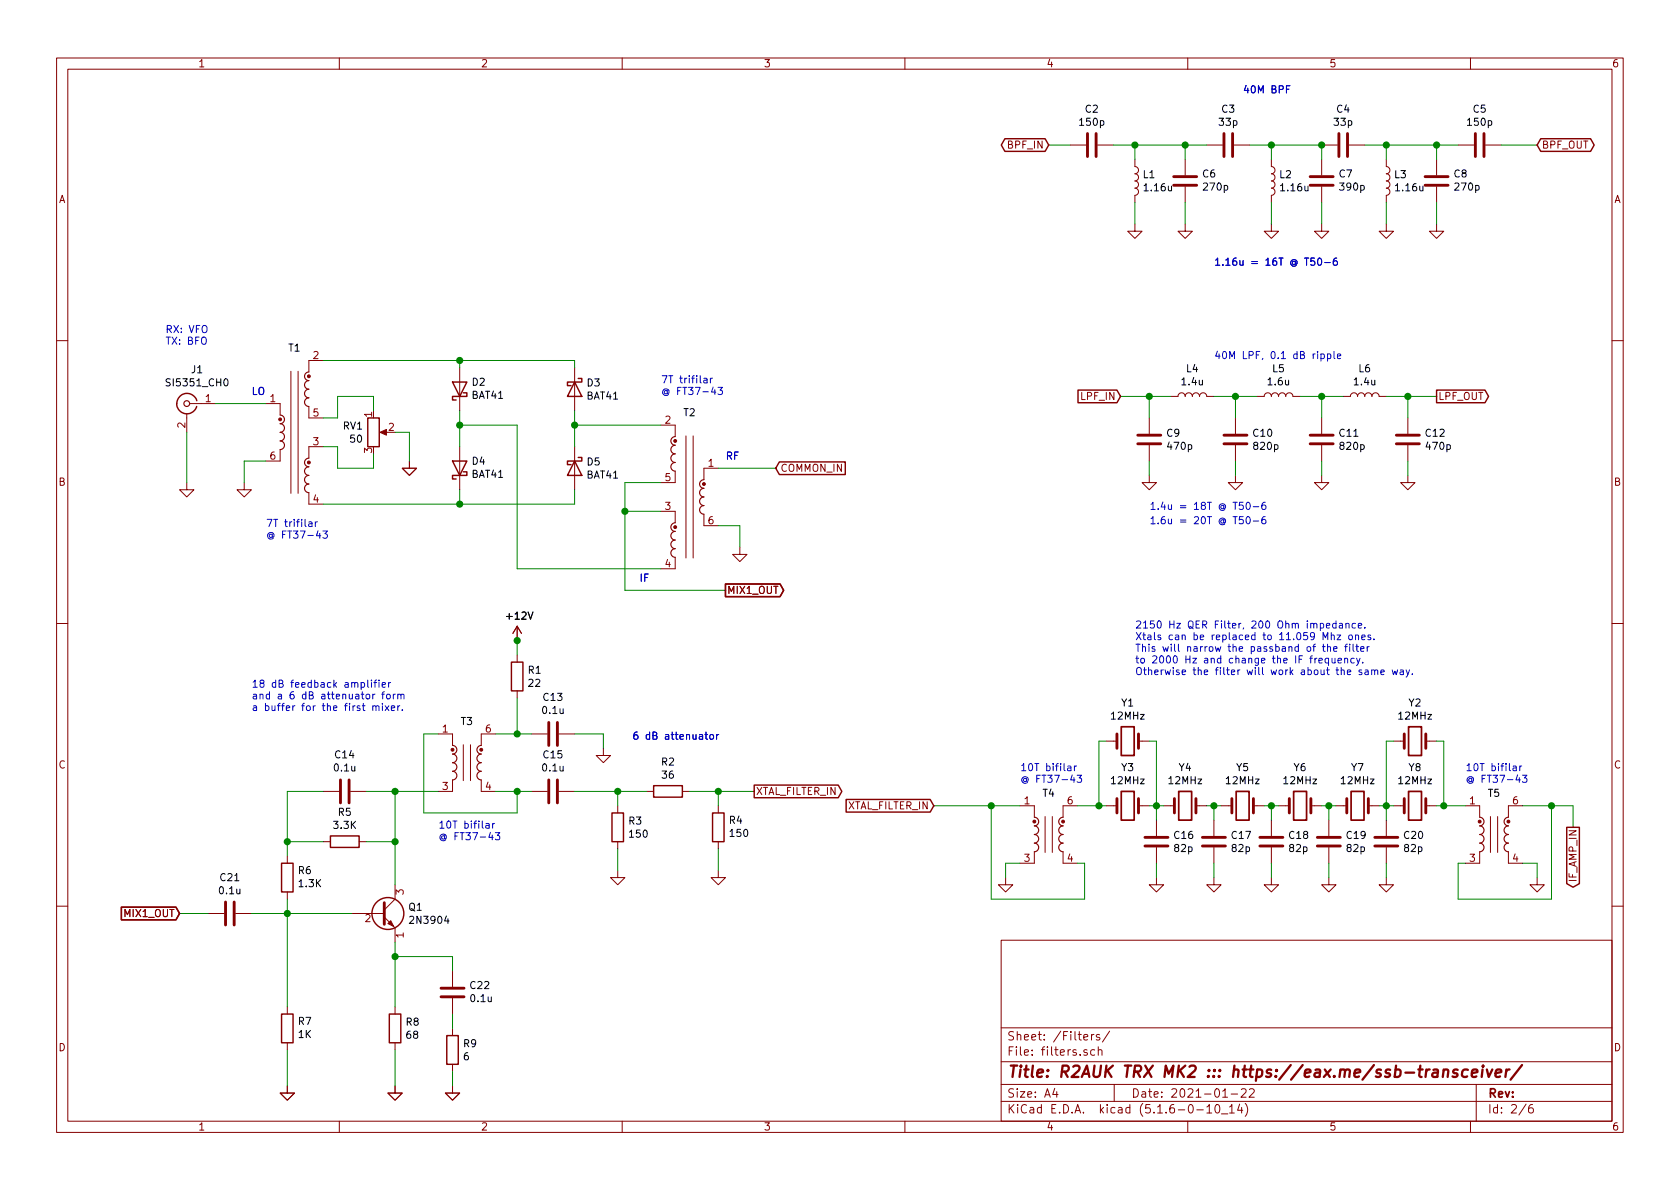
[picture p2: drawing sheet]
<svg xmlns="http://www.w3.org/2000/svg" width="297mm" height="210mm" viewBox="0 0 297 210" stroke-linecap="round" stroke-linejoin="round" font-family="sans-serif">
<g fill="none" stroke="#840000" stroke-width=".18">
<path d="M10 10.3h277v189.9h-277zM12 12.2h273v186.1h-273zM60 10.3v1.9M110 10.3v1.9M160 10.3v1.9M210 10.3v1.9M260 10.3v1.9M189.2 25.6h2.8M194.1 25.6h2.7M200.7 28.2v1.3a.63 .63 0 0 1 .6 .6 .63 .63 0 0 1-.6 .6 .63 .63 0 0 1 .6 .7 .63 .63 0 0 1-.6 .6 .63 .63 0 0 1 .6 .6 .63 .63 0 0 1-.6 .7 .63 .63 0 0 1 .6 .6 .63 .63 0 0 1-.6 .6v1.3M200.7 39.6v1.3h1.2l-1.2 1.3-1.3-1.3h1.3M209.5 39.6v1.3h1.3l-1.3 1.3-1.2-1.3h1.2"/>
<path d="M209.5 28.2v2.8M209.5 33v2.8M213.4 25.6h2.8M218.2 25.6h2.8M224.8 28.2v1.3a.63 .63 0 0 1 .6 .6 .63 .63 0 0 1-.6 .6 .63 .63 0 0 1 .6 .7 .63 .63 0 0 1-.6 .6 .63 .63 0 0 1 .6 .6 .63 .63 0 0 1-.6 .7 .63 .63 0 0 1 .6 .6 .63 .63 0 0 1-.6 .6v1.3M224.8 39.6v1.3h1.3l-1.3 1.3-1.3-1.3h1.3M233.7 39.6v1.3h1.2l-1.2 1.3-1.3-1.3h1.3M233.7 25.6h2.8M233.7 28.2v2.8M233.7 33v2.8M238.5 25.6h2.8M245.1 28.2v1.3a.63 .63 0 0 1 .6 .6 .63 .63 0 0 1-.6 .6 .63 .63 0 0 1 .6 .7 .63 .63 0 0 1-.6 .6 .63 .63 0 0 1 .6 .6 .63 .63 0 0 1-.6 .7 .63 .63 0 0 1 .6 .6 .63 .63 0 0 1-.6 .6v1.3"/>
<path d="M245.1 39.6v1.3h1.3l-1.3 1.3-1.3-1.3h1.3M254 39.6v1.3h1.3l-1.3 1.3-1.3-1.3h1.3M254 28.2v2.8M254 33v2.8M257.8 25.6h2.8M262.6 25.6h2.8M10 60.2h2M33 73.1v3.3M33.5 71.4h4.6M47 71.4h2.5v2M49.5 79.5v2h-2.5M51.4 65.7v21.5"/>
<path d="M52.7 65.7v21.5M54.6 71.9v2h2.5M57.1 63.7h-2.5v2.1M57.1 79h-2.5v2M67.6 76.4h1M81.3 65v7.6M81.3 79v7.6M101.6 65v7.6M101.6 79v7.6M116.8 75.2h2.6v2M121.3 77.1v21.6M122.6 77.1v21.6"/>
<path d="M203.2 73.9v2.8M203.2 78.7v2.8M207 70.1h1.3a.63 .63 0 0 1 .6-.6 .63 .63 0 0 1 .6 .6 .63 .63 0 0 1 .7-.6 .63 .63 0 0 1 .6 .6 .63 .63 0 0 1 .7-.6 .63 .63 0 0 1 .6 .6 .63 .63 0 0 1 .6-.6 .63 .63 0 0 1 .7 .6h1.2M218.4 73.9v2.8M218.4 78.7v2.8M222.2 70.1h1.3a.63 .63 0 0 1 .7-.6 .63 .63 0 0 1 .6 .6 .63 .63 0 0 1 .6-.6 .63 .63 0 0 1 .7 .6 .63 .63 0 0 1 .6-.6 .63 .63 0 0 1 .6 .6 .63 .63 0 0 1 .7-.6 .63 .63 0 0 1 .6 .6h1.3M233.7 73.9v2.8M233.7 78.7v2.8M237.5 70.1h1.3a.63 .63 0 0 1 .6-.6 .63 .63 0 0 1 .6 .6 .63 .63 0 0 1 .7-.6 .63 .63 0 0 1 .6 .6 .63 .63 0 0 1 .6-.6 .63 .63 0 0 1 .7 .6 .63 .63 0 0 1 .6-.6 .63 .63 0 0 1 .6 .6h1.3M248.9 73.9v2.8M248.9 78.7v2.8M285 60.2h2"/>
<path d="M33 85.3v1.3h1.3l-1.3 1.3-1.3-1.3h1.3M43.2 85.3v1.3h1.2l-1.2 1.3-1.3-1.3h1.3M54.6 87.1v2h2.5M72.4 81.5v1.3h1.3l-1.3 1.3-1.3-1.3h1.3M116.8 90.4h2.6v2.1M119.4 83.3v2h-2.6M119.4 98.5v2.1h-2.6M124.5 90.9v2.1h2.5M127 82.8h-2.5v2M130.8 96.8v1.2h1.3l-1.3 1.3-1.3-1.3h1.3M203.2 84.1v1.2h1.3l-1.3 1.3-1.3-1.3h1.3M218.4 84.1v1.2h1.3l-1.3 1.3-1.2-1.3h1.2"/>
<path d="M233.7 84.1v1.2h1.2l-1.2 1.3-1.3-1.3h1.3M248.9 84.1v1.2h1.3l-1.3 1.3-1.3-1.3h1.3M10 110.3h2M91.4 110.7l-.7 1.3M91.4 110.7v2.6M91.4 115.8v1.3M91.4 110.7l.8 1.3M285 110.3h2M57.1 139.9h2.8M62 139.9h2.8M77.5 129.8h2.5v2M80 137.9v2h-2.5"/>
<path d="M81.9 131.7v6.3M83.2 131.7v6.3M85.1 137.9v2h2.5M87.6 129.8h-2.5v2M91.4 122.2v1.2M94 129.8h2.8M94 139.9h2.8M98.8 129.8h2.8M98.8 139.9h2.8M106.7 132.3v1.3h1.2l-1.2 1.3-1.3-1.3h1.3M114.3 139.9h1.3M120.6 139.9h1.3"/>
<path d="M195.6 131.1h1.9M201.3 131.1h1.9M246.4 131.1h1.9M252.1 131.1h1.9M50.8 151.4v1.2M50.8 157.7v1.3M57.1 148.8h1.3M63.5 148.8h1.3M69.8 156.5v2.5l-1.9 1.9M109.2 153.9v1.3h1.3l-1.3 1.3-1.3-1.3h1.3M109.2 142.5v1.3M109.2 148.8v1.3"/>
<path d="M127 153.9v1.3h1.3l-1.3 1.3-1.3-1.3h1.3M127 142.5v1.3M127 148.8v1.3M177.8 155.2v1.3h1.3l-1.3 1.2-1.3-1.2h1.3M180.3 142.5h2.6v2M182.9 150.6v2h-2.6M184.8 144.4v6.3M186.1 144.4v6.3M188 150.6v2h2.5M190.5 142.5h-2.5v2M195.6 142.5h1.9M201.3 142.5h1.9"/>
<path d="M204.5 155.2v1.3h1.2l-1.2 1.2-1.3-1.2h1.3M204.5 145v2.8M204.5 149.9v2.7M205.7 142.5h1.9M211.5 142.5h1.9M214.6 155.2v1.3h1.3l-1.3 1.2-1.2-1.2h1.2M214.6 145v2.8M214.6 149.9v2.7M215.9 142.5h1.9M221.6 142.5h1.9M224.8 155.2v1.3h1.3l-1.3 1.2-1.3-1.2h1.3M224.8 145v2.8"/>
<path d="M224.8 149.9v2.7M226.1 142.5h1.9M231.8 142.5h1.9M234.9 155.2v1.3h1.3l-1.3 1.2-1.2-1.2h1.2M234.9 145v2.8M234.9 149.9v2.7M236.2 142.5h1.9M241.9 142.5h1.9M245.1 155.2v1.3h1.3l-1.3 1.2-1.3-1.2h1.3M245.1 145v2.8M245.1 149.9v2.7M246.4 142.5h1.9"/>
<path d="M252.1 142.5h1.9M259.1 142.5h2.5v2M261.6 150.6v2h-2.5M263.5 144.4v6.3M264.8 144.4v6.3M266.7 150.6v2h2.5M269.2 142.5h-2.5v2M271.8 155.2v1.3h1.2l-1.2 1.2-1.3-1.2h1.3M10 160.2h2M36.8 161.5h2.8M41.7 161.5h2.7M50.8 178v1.3"/>
<path d="M62.2 161.5h5.7M67.9 162.2l1.9 1.9v2.5M69.8 178v1.3M80 171.7v2.8M80 176.5v2.8M177 166.3h108v32h-108zM285 160.2h2M50.8 192v1.3h1.3l-1.3 1.3-1.3-1.3h1.3M50.8 184.4v1.3M60 198.3v1.9M69.8 192v1.3h1.3l-1.3 1.3-1.2-1.3h1.2M69.8 184.4v1.3"/>
<path d="M80 192v1.3h1.3l-1.3 1.3-1.3-1.3h1.3M80 181.9v1.2M80 188.2v1.3M110 198.3v1.9M160 198.3v1.9M177 194.8h108M177 191.8h108M177 187.8h108M177 181.8h108M186.5 192.5l-.4 1h1M186.8 193v1M191.6 183.4l.7-.1v-.3l-.5-.1-.2 .2 .1 .7h.6"/>
<path d="M192.2 185.7a.37 .37 0 0 0-.6 .1l.1 .2 .5 .2 .1 .1-.3 .3-.4-.1M193 182.9v1M193.4 182.9l-.3 .1-.1 .2M193.5 185.7l-.4-.1-.3 .3 .1 .6 .2 .1 .4-.1M194.2 185.7h.1a.37 .37 0 0 1 .5 .1v.8M194.2 185.1v1.5M194.4 183a.37 .37 0 0 0-.6 .1l.1 .3 .5 .1 .1 .1-.2 .3-.5-.1M196.2 182.3l-1.3 2M197 191.8v3M210 198.3v1.9M211.6 196.3h1.2M213.4 195.8l.4-.5v1.5"/>
<path d="M213.4 196.8h.8M215 195.4l.3-.1a.94 .94 0 0 1 0 1.5 .8 .8 0 0 1-.6-.6 .8 .8 0 0 1 .3-.8zM216 197h1.1M216.2 194h.8M217.4 195.8l.4-.5v1.5M217.4 196.8h.8M217.7 193.5h1.1M219.2 195.2l-.4 1.1h.9M219.5 192.7l.2-.2h.3l.3 .2v.3v.2l-.9 .8h.9M219.5 195.8v1M220.2 195.1a1.71 1.71 0 0 1 0 2.3M220.9 192.7l.2-.2h.4l.2 .2 .1 .3-1 1h1"/>
<path d="M260 198.3v1.9M261 191.8v6.5M269.8 195.2l-1.2 2M271 195.3a.62 .62 0 0 0-.7 .7v.7l.3 .1 .4-.1 .1-.5-.1-.2-.4-.1-.3 .3"/>
</g>
<path d="M255.2 189.3a.5 .5 0 0 1 .9 .1l-.1 1M255.3 189.1l-.2 1.3M257.7 189.2a.52 .52 0 0 0-.8 .3l.3 .3 .5 .1v.3l-.3 .2-.6-.1M259.5 189.2a.68 .68 0 0 0-1 .3v.8l.3 .1 .6-.1M260.2 189.8l1-.2v-.4l-.6-.1-.3 .3v.9l.2 .1 .5-.1M262.1 189.1l-.1 1.3M262.2 188.4l-.1 .1 .1 .1v-.2v.2M262.9 189.1l.3 1.3 .7-1.3M264.4 189.8l1-.2v-.4l-.6-.1-.3 .3v.9l.1 .1 .6-.1M266.3 189.1l-.1 1.3M266.9 189.1a.54 .54 0 0 0-.6 .4M269.1 188.3l-2 2.6" fill="none" stroke="#840000" stroke-width=".41"/>
<g fill="none" stroke="#840000" stroke-width=".51">
<path d="M192.3 23.6v4.1M193.8 23.6v4.1M207.5 31.2h4.1M207.5 32.8h4.1M216.4 23.6v4.1M217.9 23.6v4.1M231.6 31.2h4.1M231.6 32.8h4.1M236.7 23.6v4.1M238.3 23.6v4.1M252 31.2h4M252 32.8h4"/>
<path d="M260.9 23.6v4.1M262.4 23.6v4.1M201.2 78.5h4M201.2 77h4M216.4 78.5h4.1M216.4 77h4.1M231.6 78.5h4.1M231.6 77h4.1M246.9 78.5h4.1M246.9 77h4.1M60.2 137.9v4.1M61.7 137.9v4.1"/>
<path d="M97 127.8v4M97 137.9v4.1M98.6 127.8v4M98.6 137.9v4.1M197.5 129.8v2.5M201.3 129.8v2.5M248.3 129.8v2.5M252.1 129.8v2.5M39.9 159.5v4.1M41.4 159.5v4.1M67.9 159.6v3.8M197.5 141.2v2.6"/>
<path d="M201.3 141.2v2.6M202.4 149.6h4.1M202.4 148.1h4.1M207.6 141.2v2.6M211.5 141.2v2.6M212.6 149.6h4.1M212.6 148.1h4.1M217.8 141.2v2.6M221.6 141.2v2.6M222.8 149.6h4M222.8 148.1h4M228 141.2v2.6"/>
<path d="M231.8 141.2v2.6M232.9 149.6h4.1M232.9 148.1h4.1M238.1 141.2v2.6M241.9 141.2v2.6M243.1 149.6h4M243.1 148.1h4M248.3 141.2v2.6M252.1 141.2v2.6M78 174.7h4M78 176.3h4"/>
</g>
<g fill="none" stroke="#840000" stroke-width=".2">
<path d="M49.5 73.4a.76 .76 0 0 1 .8 .8 .76 .76 0 0 1-.8 .7 .76 .76 0 0 1 .8 .8 .76 .76 0 0 1-.8 .7 .76 .76 0 0 1 .8 .8 .76 .76 0 0 1-.8 .8 .76 .76 0 0 1 .8 .7 .76 .76 0 0 1-.8 .8M54.6 65.8a.76 .76 0 0 0-.8 .7 .76 .76 0 0 0 .8 .8 .76 .76 0 0 0-.8 .8 .76 .76 0 0 0 .8 .7 .76 .76 0 0 0-.8 .8 .76 .76 0 0 0 .8 .8 .76 .76 0 0 0-.8 .7 .76 .76 0 0 0 .8 .8M119.4 77.2a.76 .76 0 0 0-.8 .8 .76 .76 0 0 0 .8 .7 .76 .76 0 0 0-.8 .8 .76 .76 0 0 0 .8 .8 .76 .76 0 0 0-.8 .7 .76 .76 0 0 0 .8 .8 .76 .76 0 0 0-.8 .7 .76 .76 0 0 0 .8 .8M54.6 81a.76 .76 0 0 0-.8 .8 .76 .76 0 0 0 .8 .7 .76 .76 0 0 0-.8 .8 .76 .76 0 0 0 .8 .8 .76 .76 0 0 0-.8 .7 .76 .76 0 0 0 .8 .8 .76 .76 0 0 0-.8 .8 .76 .76 0 0 0 .8 .7M119.4 92.5a.76 .76 0 0 0-.8 .7 .76 .76 0 0 0 .8 .8 .76 .76 0 0 0-.8 .7 .76 .76 0 0 0 .8 .8 .76 .76 0 0 0-.8 .8 .76 .76 0 0 0 .8 .7 .76 .76 0 0 0-.8 .8 .76 .76 0 0 0 .8 .7M124.5 84.8a.76 .76 0 0 0-.8 .8 .76 .76 0 0 0 .8 .8 .76 .76 0 0 0-.8 .7 .76 .76 0 0 0 .8 .8 .76 .76 0 0 0-.8 .7 .76 .76 0 0 0 .8 .8 .76 .76 0 0 0-.8 .8 .76 .76 0 0 0 .8 .7M80 131.8a.76 .76 0 0 1 .8 .8 .76 .76 0 0 1-.8 .7 .76 .76 0 0 1 .8 .8 .76 .76 0 0 1-.8 .8 .76 .76 0 0 1 .8 .7 .76 .76 0 0 1-.8 .8 .76 .76 0 0 1 .8 .8 .76 .76 0 0 1-.8 .7M85.1 131.8a.76 .76 0 0 0-.8 .8 .76 .76 0 0 0 .8 .7 .76 .76 0 0 0-.8 .8 .76 .76 0 0 0 .8 .8 .76 .76 0 0 0-.8 .7 .76 .76 0 0 0 .8 .8 .76 .76 0 0 0-.8 .8 .76 .76 0 0 0 .8 .7M182.9 144.5a.76 .76 0 0 1 .7 .8 .76 .76 0 0 1-.7 .7 .76 .76 0 0 1 .7 .8 .76 .76 0 0 1-.7 .8 .76 .76 0 0 1 .7 .7 .76 .76 0 0 1-.7 .8 .76 .76 0 0 1 .7 .8 .76 .76 0 0 1-.7 .7M188 144.5a.76 .76 0 0 0-.8 .8 .76 .76 0 0 0 .8 .7 .76 .76 0 0 0-.8 .8 .76 .76 0 0 0 .8 .8 .76 .76 0 0 0-.8 .7 .76 .76 0 0 0 .8 .8 .76 .76 0 0 0-.8 .8 .76 .76 0 0 0 .8 .7M261.6 144.5a.76 .76 0 0 1 .8 .8 .76 .76 0 0 1-.8 .7 .76 .76 0 0 1 .8 .8 .76 .76 0 0 1-.8 .8 .76 .76 0 0 1 .8 .7 .76 .76 0 0 1-.8 .8 .76 .76 0 0 1 .8 .8 .76 .76 0 0 1-.8 .7M266.7 144.5a.76 .76 0 0 0-.8 .8 .76 .76 0 0 0 .8 .7 .76 .76 0 0 0-.8 .8 .76 .76 0 0 0 .8 .8 .76 .76 0 0 0-.8 .7 .76 .76 0 0 0 .8 .8 .76 .76 0 0 0-.8 .8 .76 .76 0 0 0 .8 .7"/>
<circle cx="33" cy="71.4" r=".51"/>
</g>
<g fill="#840000" stroke="#840000" stroke-width=".18">
<path d="M67.2 76.4l1.1-.5v1.1z"/>
<path d="M68.6 163.3l.5-.5 .5 1z"/>
<circle cx="124.5" cy="85.6" r=".25"/>
<circle cx="119.4" cy="93.2" r=".25"/>
<circle cx="119.4" cy="78" r=".25"/>
<circle cx="49.5" cy="74.2" r=".25"/>
<circle cx="54.6" cy="81.8" r=".25"/>
<circle cx="54.6" cy="66.5" r=".25"/>
<circle cx="80" cy="132.6" r=".25"/>
<circle cx="85.1" cy="132.6" r=".25"/>
<circle cx="261.6" cy="145.3" r=".25"/>
<circle cx="266.7" cy="145.3" r=".25"/>
<circle cx="182.9" cy="145.3" r=".25"/>
<circle cx="188" cy="145.3" r=".25"/>
</g>
<path d="M198.2 128.5h2.3v5.1h-2.3zM198.2 139.9h2.3v5.1h-2.3zM208.4 139.9h2.3v5.1h-2.3zM218.6 139.9h2.3v5.1h-2.3zM228.7 139.9h2.3v5.1h-2.3zM238.9 139.9h2.3v5.1h-2.3zM249 128.5h2.3v5.1h-2.3zM249 139.9h2.3v5.1h-2.3z" fill="none" stroke="#840000" stroke-width=".3"/>
<g fill="none" stroke="#840000" stroke-width=".25">
<path d="M177.7 24.5h7.1l.6 1.1-.6 1.2h-7.1l-.7-1.2zM272.4 24.5h8.8l.7 1.1-.7 1.2h-8.8l-.6-1.2zM34.8 70.9a1.8 1.8 0 0 0-2.7-1.1 1.8 1.8 0 0 0-.1 3 1.8 1.8 0 0 0 2.8-.9M65 73.9h2.1v5.1h-2.1zM80 67.6h2.5l-1.2 2.5zM81.9 69.5h.6v.6h-2.5v.6h.6M101.6 67.6l1.3 2.5h-2.6zM102.2 66.9h.7v.7h-2.6v.6h.7M190.6 69h6.9l.6 1.1-.6 1.1h-6.9zM254 69h8.6l.6 1.1-.6 1.1h-8.6zM80 81.5h2.5l-1.2 2.6zM81.9 83.4h.6v.7h-2.5v.6h.6"/>
<path d="M101.6 81.5l1.3 2.6h-2.6zM102.2 80.9h.7v.6h-2.6v.7h.7M137.8 81.7h11.7v2.2h-11.7l-.6-1.1zM90.4 117.1h2.1v5.1h-2.1zM128.3 103.3h9.6l.7 1.1-.7 1.1h-9.6zM115.6 138.9h5v2.1h-5zM133.3 138.8h14.9l.6 1.1-.6 1.2h-14.9zM49.8 152.6h2v5.1h-2zM58.4 147.8h5.1v2.1h-5.1zM108.2 143.8h2v5h-2zM126 143.8h2v5h-2zM149.6 141.4h14.9l.6 1.1-.6 1.1h-14.9z"/>
<path d="M277 146.3h2.2v10l-1.1 .6-1.1-.6zM21.5 160.4h9.6l.6 1.1-.6 1.2h-9.6zM49.8 179.3h2v5.1h-2zM68.8 179.3h2.1v5.1h-2.1zM79 183.1h2v5.1h-2z"/>
<circle cx="68.6" cy="161.5" r="2.82"/>
</g>
<g fill="none" stroke="#008400" stroke-width=".18">
<path d="M185.4 25.6h3.8M196.8 25.6h16.6M200.7 25.6v2.6M200.7 35.8v3.8M209.5 25.6v2.6M209.5 35.8v3.8M221 25.6h12.7v2.6M224.8 25.6v2.6M224.8 35.8v3.8M233.7 35.8v3.8M241.3 25.6h16.5M245.1 25.6v2.6"/>
<path d="M245.1 35.8v3.8M254 25.6v2.6M254 35.8v3.8M265.4 25.6h6.4M33 76.4v8.9M38.1 71.4h8.9M57.1 79h2.6v3.8h6.3v-2.5M57.1 63.7h44.5v1.3M66 72.6v-2.5h-6.3v3.8h-2.6M69.8 76.4h2.6v5.1M81.3 75.2h10.1v25.4h25.4M81.3 63.7v1.3"/>
<path d="M81.3 72.6v6.4M101.6 75.2h15.2M101.6 72.6v6.4M198.1 70.1h8.9M203.2 70.1v3.8M214.6 70.1h7.6M218.4 70.1v3.8M229.9 70.1h7.6M233.7 70.1v3.8M245.1 70.1h8.9M248.9 70.1v3.8M47 81.5h-3.8v3.8"/>
<path d="M81.3 86.6v2.5M101.6 86.6v2.5h-44.5M110.5 90.4h6.3M116.8 85.3h-6.3v19.1h17.8M127 82.8h10.2M127 93h3.8v3.8M203.2 81.5v2.6M218.4 81.5v2.6M233.7 81.5v2.6M248.9 81.5v2.6M91.4 113.3v2.5M57.1 139.9h-6.3v11.5"/>
<path d="M64.8 139.9h12.7M69.8 139.9v16.6M77.5 129.8h-2.6v14h16.5v-3.9M87.6 139.9h6.4M87.6 129.8h6.4M91.4 123.4v6.4M101.6 139.9h12.7M101.6 129.8h5.1v2.5M109.2 139.9v2.6M121.9 139.9h11.4M127 139.9v2.6M195.6 131.1h-1.3v11.4"/>
<path d="M203.2 131.1h1.3v13.9M246.4 131.1h-1.3v13.9M254 131.1h1.3v11.4M50.8 159v19M50.8 148.8h6.3M64.8 148.8h5M109.2 150.1v3.8M127 150.1v3.8M165.1 142.5h15.2M175.3 142.5v16.5h16.5v-6.4h-1.3M180.3 152.6h-2.5v2.6M190.5 142.5h5.1"/>
<path d="M203.2 142.5h2.5M204.5 152.6v2.6M213.4 142.5h2.5M214.6 142.5v2.5M214.6 152.6v2.6M223.5 142.5h2.6M224.8 142.5v2.5M224.8 152.6v2.6M233.7 142.5h2.5M234.9 142.5v2.5M234.9 152.6v2.6M243.8 142.5h2.6"/>
<path d="M245.1 152.6v2.6M254 142.5h5.1M269.2 142.5h8.9v3.8M269.2 152.6h2.6v2.6M274.3 142.5v16.5h-16.5v-6.4h1.3M31.7 161.5h5.1M44.4 161.5h17.8M69.8 166.6v11.4M69.8 169.2h10.2v2.5M80 179.3v2.6M50.8 185.7v6.3M69.8 185.7v6.3"/>
<path d="M80 189.5v2.5"/>
</g>
<g fill="none" stroke="#0000c2" stroke-width=".18">
<path d="M227.5 15.8h.4M228.1 15.2h-.6v1.2M232.4 45.6h-.6l-.1 .6 .5-.1 .3 .3v.3l-.3 .2-.5-.1M233.1 45.8l.1-.2a.67 .67 0 0 1 .5 .7 .67 .67 0 0 1-.5 .6l-.1-.1-.1-.4zM234.2 46.4h1M236.3 45.6l-.4 .2-.2 .4 .1 .6 .2 .1h.3l.2-.2-.2-.5-.3-.1-.3 .3M124.5 66.9h.4l.1 .8M125 67.2h-.4l-.2 .2 .1 .3h.5M125.6 66.9v.8M126 66.9l-.4 .2M126.1 68.4l-.3 .9h.8M126.4 68.9v.9"/>
<path d="M126.9 68.5h.8l-.4 .5 .4 .1v.4l-.2 .3-.6-.2M233.6 62.6h.3l.3 .2-.2 .6h-.4M233.6 62.6v1.2M234.7 62.6h.4l.2 .2-.1 .6h-.5M234.7 62.6v1.2M235.9 62.1v1.1l.1 .2M236.5 63l.6-.1-.1-.3h-.3l-.2 .2v.6h.5M54.6 92.3h.5l.1 .8M55.2 92.6h-.5l-.1 .2v.3h.6M55.8 92.3v.8M56.1 92.3l-.3 .2M56.2 93.8l-.2 .9h.7"/>
<path d="M56.5 94.3v.9M57.1 93.9h.8l-.4 .5 .3 .1 .1 .4-.3 .3-.5-.2M219.8 91.4h-.6l-.1 .6 .2-.2 .5 .2v.5l-.2 .1-.5-.1M219.8 88.8h-.6l-.1 .6 .2-.1 .5 .1v.6l-.2 .1-.5-.1M220.4 91.5l.2-.1a.67 .67 0 0 1 .5 .6 .67 .67 0 0 1-.5 .6l-.2-.2-.1-.3zM220.5 88.9l.1-.1a.67 .67 0 0 1 .5 .7 .67 .67 0 0 1-.5 .6 .83 .83 0 0 1-.1-1.2zM221.6 92.1h1M221.6 89.6h1M223.7 91.4h-.2a.79 .79 0 0 0-.2 1.2l.5-.1v-.5l-.5-.2-.2 .3M223.7 88.8h-.2a.79 .79 0 0 0-.2 1.3l.5-.1v-.6l-.5-.1-.2 .3M233.2 116.8l.6-.1v-.2l-.4-.1-.2 .2v.6h.6M233.8 114.3h.5"/>
<path d="M233.9 113.1v-1.2l.4 .9 .5-.9v1.2M234 113.9v1.1l.3 .2M234.5 110.6l.6-.1v-.2l-.4-.1-.2 .2 .1 .6h.5M234.7 114.5l.2-.2 .3 .1 .1 .8M234.7 113.9v1.3M234.9 116.5l-.4-.1-.2 .2 .1 .6h.5M234.9 116.4v1.3M235.4 112.4l.2-.1h.3v.8M235.4 111.9v1.2M235.5 116.4l.1 .8h.3l.1-.1M235.8 114.8l.6-.2-.1-.2-.3-.1-.2 .2 .1 .6h.4M236 116.4v.8"/>
<path d="M236.2 110.3l-.3-.1-.3 .3 .1 .5h.5M236.2 109.8v1.3M236.4 112.3h.7l-.7 .8h.7M236.6 116.8l.6-.1-.1-.2-.3-.1-.2 .2 .1 .6h.4M236.8 110.3h.5l.1 .8M237.4 110.5l-.4 .1-.2 .2v.2h.6M237.7 116.5l.2-.1 .3 .1 .1 .7M237.7 114.3h.5M237.7 116.4v.8M238 110.4l.2-.2 .3 .1v.8M238 110.2v.9M238.2 113.9l-.3 .2v1.1"/>
<path d="M238.6 112.3h.3l.2 .1-.1 .7h-.3l-.2-.2zM238.6 113.9v.1M238.6 114.3v.9M239.2 113.9v1.1l.2 .2M239.4 116.5l-.3-.1-.3 .2 .1 .6h.5M239.7 110.3l-.4-.1-.2 .3 .1 .5h.5M239.7 112.4l.2-.1h.3v.8M239.7 112.3v.8M239.7 114.3h.5M239.9 116.4l.3 .8M239.9 113.9v1.1l.3 .2M240.2 110.6l.6-.1-.1-.2-.4-.1-.1 .2v.6h.5"/>
<path d="M240.5 116.4l-.5 1.1-.1 .2M240.6 114.8l.6-.2-.1-.2-.3-.1-.2 .2v.6h.5M240.8 112.7l.6-.1-.1-.3h-.4l-.1 .2v.6h.5M240.8 118.5h-.3l-.2 .1v.2l.5 .1v.3h-.5M240.9 117.1v.1M241.3 110.9v.2M241.4 118.5h.5v.8M241.7 114.3v.9M241.9 118.8h-.4l-.2 .2 .2 .3 .4-.1M242.1 114.3l-.4 .3M242.3 112.3h-.3l-.1 .2v.1l.4 .2v.3h-.4M242.5 118.6l.2-.1h.3l.1 .8"/>
<path d="M242.5 118.5v.8M242.9 113v.1M243.1 118.6l.1-.1h.3l.1 .8M244.1 118.9l.7-.1-.1-.3h-.4l-.2 .1 .1 .6h.5M246.2 118.5l.2 .8 .2-.6 .3 .6 .2-.8M247.6 118.5h.5v.8M248.1 118.8h-.4l-.2 .2 .1 .2h.5M248.6 118.5l.3 .8M249.2 118.5l-.4 1.1-.2 .1M249.7 119.2v.1M65 120.3v1.1l.2 .1M65.7 120.3v.1"/>
<path d="M65.7 120.7v.8M65.9 124.9l.2-.1 .3 .1 .1 .7M65.9 124.8v.8M66.1 120.7h.5M66.3 122.8l-.4 .2M66.5 125l.1-.2 .4 .1v.7M66.6 120.3l-.3 .1v1.1M67 120.3v.1M67 120.7v.8M67.5 122.8h.5M67.6 121.1l.5-.1v-.3h-.4l-.1 .2v.6h.5M67.6 124.4v.1"/>
<path d="M67.6 124.8v.8M68 122.3l-.3 .2v1.1M68.1 124.8l.7 .8M68.5 122.8h.3l.2 .2-.1 .5-.3 .1-.2-.1zM68.7 120.7v.8M68.8 124.8l-.7 .8M69.1 120.7l-.4 .2M69.2 125.2l.6-.1-.1-.2-.3-.1-.2 .2v.6h.5M69.5 122.8v.8M69.9 122.8l-.4 .2M70.3 122.9l.2-.1h.3l.1 .8M70.3 122.8v.8"/>
<path d="M70.3 124.8v.8M70.7 124.8l-.4 .2M70.9 122.9l.2-.1h.3v.8M71.1 125.5v.1M124.6 129.9h.5M124.8 129.5v1.1l.3 .1M125.6 129.9h.3l.3 .2-.2 .6h-.3l-.1-.1zM126.7 129.9v.8M127.1 129.9l-.4 .2M188.8 135.5h.5l.1 .8M189.4 135.8h-.5l-.2 .2 .1 .2h.6M189.6 137l-.3 .9h.8"/>
<path d="M189.9 137.5v.8M190 135.5v.8M190.3 135.5h-.2l-.1 .2M190.4 137.1h.8l-.4 .5 .4 .1v.4l-.2 .2-.6-.1M267.5 135.5h.5l.1 .8M268.1 135.8h-.4l-.2 .2v.2h.6M268.3 137l-.3 .9h.8M268.6 137.5v.8M268.7 135.5v.8M269.1 135.5h-.3l-.1 .2M269.2 137.1h.8l-.5 .5 .4 .1 .1 .4-.3 .2-.5-.1M85.9 145.7h.5l.1 .8"/>
<path d="M86.5 145.9l-.4 .1-.2 .1v.3h.6M86.7 147.2l-.3 .9h.8M87 147.7v.8M87.1 145.6v.9M87.5 145.6l-.3 .1-.1 .1M87.6 147.2h.8l-.5 .5 .4 .1 .1 .5-.3 .2-.5-.1"/>
</g>
<g fill="#008400" stroke="#008400" stroke-width=".25">
<circle cx="81.3" cy="89.1" r=".51"/>
<circle cx="91.4" cy="113.3" r=".51"/>
<circle cx="200.7" cy="25.6" r=".51"/>
<circle cx="209.6" cy="25.6" r=".51"/>
<circle cx="81.3" cy="75.2" r=".51"/>
<circle cx="204.5" cy="142.5" r=".51"/>
<circle cx="110.5" cy="90.4" r=".51"/>
<circle cx="274.3" cy="142.5" r=".51"/>
<circle cx="255.3" cy="142.5" r=".51"/>
<circle cx="194.3" cy="142.5" r=".51"/>
<circle cx="50.8" cy="161.5" r=".51"/>
<circle cx="50.8" cy="148.8" r=".51"/>
<circle cx="69.9" cy="148.8" r=".51"/>
<circle cx="69.9" cy="139.9" r=".51"/>
<circle cx="224.8" cy="25.6" r=".51"/>
<circle cx="214.6" cy="142.5" r=".51"/>
<circle cx="233.7" cy="70.1" r=".51"/>
<circle cx="101.6" cy="75.2" r=".51"/>
<circle cx="69.9" cy="169.2" r=".51"/>
<circle cx="91.4" cy="129.8" r=".51"/>
<circle cx="218.4" cy="70.1" r=".51"/>
<circle cx="245.1" cy="142.5" r=".51"/>
<circle cx="91.4" cy="139.9" r=".51"/>
<circle cx="233.7" cy="25.6" r=".51"/>
<circle cx="254" cy="25.6" r=".51"/>
<circle cx="245.1" cy="25.6" r=".51"/>
<circle cx="175.3" cy="142.5" r=".51"/>
<circle cx="235" cy="142.5" r=".51"/>
<circle cx="127" cy="139.9" r=".51"/>
<circle cx="248.9" cy="70.1" r=".51"/>
<circle cx="109.2" cy="139.9" r=".51"/>
<circle cx="203.2" cy="70.1" r=".51"/>
<circle cx="81.3" cy="63.7" r=".51"/>
<circle cx="224.8" cy="142.5" r=".51"/>
</g>
<text font-size="2.8" fill="#840000" x="178" y="190.5">Title: R2AUK TRX MK2 ::: https://eax.me/ssb-transceiver/</text>
<g font-size="2.1" fill="#840000">
<text x="178" y="184">Sheet: /Filters/</text>
<text x="178" y="186.7">File: filters.sch</text>
<text x="178" y="196.9">KiCad E.D.A. kicad (5.1.6-0-10_14)</text>
<text x="178" y="194.1">Size: A4</text>
<text x="200" y="194.1">Date: 2021-01-22</text>
<text x="263" y="194.1">Rev:</text>
<text x="263" y="196.9">Id: 2/6</text>
</g>
<g font-size="1.8" fill="#840000">
<text x="35" y="11.9">1</text>
<text x="85" y="11.9">2</text>
<text x="135" y="11.9">3</text>
<text x="185" y="11.9">4</text>
<text x="235" y="11.9">5</text>
<text x="285" y="11.9">6</text>
<text x="178.3" y="26.3">BPF_IN</text>
<text x="272.6" y="26.3">BPF_OUT</text>
<text x="10.4" y="35.9">A</text>
<text x="285.4" y="35.9">A</text>
<text x="55.4" y="63.5">2</text>
<text x="36.3" y="71.1">1</text>
<text x="47.8" y="71.1">1</text>
<text x="191.2" y="70.7">LPF_IN</text>
<text x="254.3" y="70.7">LPF_OUT</text>
<text x="32.8" y="75.7" transform="rotate(-90 32.8 75.7)">2</text>
<text x="55.4" y="73.7">5</text>
<text x="65.8" y="73.8" transform="rotate(-90 65.8 73.8)">1</text>
<text x="68.7" y="76.2">2</text>
<text x="117.6" y="74.9">2</text>
<text x="47.8" y="81.3">6</text>
<text x="55.4" y="78.7">3</text>
<text x="65.8" y="80.1" transform="rotate(-90 65.8 80.1)">3</text>
<text x="125.2" y="82.5">1</text>
<text x="137.9" y="83.4">COMMON_IN</text>
<text x="10.4" y="85.9">B</text>
<text x="55.4" y="88.9">4</text>
<text x="117.6" y="85.1">5</text>
<text x="285.4" y="85.9">B</text>
<text x="117.6" y="90.2">3</text>
<text x="125.2" y="92.7">6</text>
<text x="117.6" y="100.3">4</text>
<text x="128.5" y="105">MIX1_OUT</text>
<text x="78.3" y="129.5">1</text>
<text x="85.9" y="129.5">6</text>
<text x="10.4" y="135.9">C</text>
<text x="285.4" y="135.9">C</text>
<text x="78.3" y="139.7">3</text>
<text x="85.9" y="139.7">4</text>
<text x="133.6" y="140.6">XTAL_FILTER_IN</text>
<text x="149.8" y="143.1">XTAL_FILTER_IN</text>
<text x="181.1" y="142.2">1</text>
<text x="188.7" y="142.2">6</text>
<text x="259.9" y="142.2">1</text>
<text x="267.5" y="142.2">6</text>
<text x="181.1" y="152.4">3</text>
<text x="188.7" y="152.4">4</text>
<text x="259.9" y="152.4">3</text>
<text x="267.5" y="152.4">4</text>
<text x="278.8" y="155.8" transform="rotate(-90 278.8 155.8)">IF_AMP_IN</text>
<text x="71.4" y="158.2" transform="rotate(-90 71.4 158.2)">3</text>
<text x="22.1" y="162.2">MIX1_OUT</text>
<text x="64.6" y="163.1">2</text>
<text x="71.4" y="165.8" transform="rotate(-90 71.4 165.8)">1</text>
<text x="10.4" y="185.9">D</text>
<text x="285.4" y="185.9">D</text>
<text x="35" y="199.9">1</text>
<text x="85" y="199.9">2</text>
<text x="135" y="199.9">3</text>
<text x="185" y="199.9">4</text>
<text x="235" y="199.9">5</text>
<text x="285" y="199.9">6</text>
</g>
<g font-size="1.8" fill="#0000c2">
<text x="219.7" y="16.5">40M BPF</text>
<text x="214.6" y="47">1.16u = 16T @ T50-6</text>
<text x="29.2" y="58.9">RX: VFO</text>
<text x="29.2" y="61">TX: BFO</text>
<text x="214.6" y="63.5">40M LPF, 0.1 dB ripple</text>
<text x="44.4" y="69.8">LO</text>
<text x="116.8" y="67.8">7T trifilar</text>
<text x="116.8" y="69.8">@ FT37-43</text>
<text x="128.3" y="81.3">RF</text>
<text x="47" y="93.2">7T trifilar</text>
<text x="47" y="95.2">@ FT37-43</text>
<text x="203.2" y="92.7">1.6u = 20T @ T50-6</text>
<text x="203.2" y="90.2">1.4u = 18T @ T50-6</text>
<text x="113" y="102.9">IF</text>
<text x="200.7" y="111.1">2150 Hz QER Filter, 200 Ohm impedance.</text>
<text x="200.7" y="113.2">Xtals can be replaced to 11.059 Mhz ones.</text>
<text x="200.7" y="115.3">This will narrow the passband of the filter</text>
<text x="200.7" y="117.3">to 2000 Hz and change the IF frequency.</text>
<text x="200.7" y="119.4">Otherwise the filter will work about the same way.</text>
<text x="44.4" y="121.6">18 dB feedback amplifier</text>
<text x="44.4" y="123.7">and a 6 dB attenuator form</text>
<text x="44.4" y="125.7">a buffer for the first mixer.</text>
<text x="111.8" y="130.8">6 dB attenuator</text>
<text x="180.3" y="136.4">10T bifilar</text>
<text x="259.1" y="136.4">10T bifilar</text>
<text x="180.3" y="138.4">@ FT37-43</text>
<text x="259.1" y="138.4">@ FT37-43</text>
<text x="77.5" y="146.5">10T bifilar</text>
<text x="77.5" y="148.6">@ FT37-43</text>
</g>
<g font-size="1.8">
<text x="191" y="22.2">150p</text>
<text x="191.9" y="19.9">C2</text>
<text x="215.6" y="22.2">33p</text>
<text x="216.1" y="19.9">C3</text>
<text x="236" y="22.2">33p</text>
<text x="236.4" y="19.9">C4</text>
<text x="259.6" y="22.2">150p</text>
<text x="260.5" y="19.9">C5</text>
<text x="202.2" y="31.5">L1</text>
<text x="202.5" y="33.8">1.16u</text>
<text x="212.7" y="31.4">C6</text>
<text x="212.9" y="33.7">270p</text>
<text x="226.3" y="31.5">L2</text>
<text x="226.6" y="33.8">1.16u</text>
<text x="236.8" y="31.4">C7</text>
<text x="237.1" y="33.7">390p</text>
<text x="246.6" y="31.5">L3</text>
<text x="246.9" y="33.8">1.16u</text>
<text x="257.1" y="31.4">C8</text>
<text x="257.4" y="33.7">270p</text>
<text x="51.1" y="62.2">T1</text>
<text x="209.8" y="65.8">L4</text>
<text x="225" y="65.8">L5</text>
<text x="240.3" y="65.8">L6</text>
<text x="29.8" y="68.3">SI5351_CH0</text>
<text x="33.9" y="66">J1</text>
<text x="83.5" y="70.5">BAT41</text>
<text x="83.5" y="68.2">D2</text>
<text x="103.8" y="70.7">BAT41</text>
<text x="103.8" y="68.3">D3</text>
<text x="209.1" y="68.1">1.4u</text>
<text x="224.3" y="68.1">1.6u</text>
<text x="239.5" y="68.1">1.4u</text>
<text x="60.7" y="76">RV1</text>
<text x="120.9" y="73.6">T2</text>
<text x="206.3" y="77.2">C9</text>
<text x="221.6" y="77.2">C10</text>
<text x="236.9" y="77.2">C11</text>
<text x="252.1" y="77.2">C12</text>
<text x="62" y="78.3">50</text>
<text x="83.5" y="82.2">D4</text>
<text x="103.8" y="82.3">D5</text>
<text x="206.6" y="79.5">470p</text>
<text x="221.8" y="79.5">820p</text>
<text x="237.1" y="79.5">820p</text>
<text x="252.3" y="79.5">470p</text>
<text x="83.5" y="84.5">BAT41</text>
<text x="103.8" y="84.6">BAT41</text>
<text x="89.7" y="109.6">+12V</text>
<text x="93.4" y="119.1">R1</text>
<text x="93.5" y="121.5">22</text>
<text x="96.1" y="123.9">C13</text>
<text x="198.3" y="124.9">Y1</text>
<text x="249.1" y="124.9">Y2</text>
<text x="81.5" y="128.2">T3</text>
<text x="96" y="126.3">0.1u</text>
<text x="196.6" y="127.2">12MHz</text>
<text x="247.4" y="127.2">12MHz</text>
<text x="59.2" y="136.4">0.1u</text>
<text x="59.3" y="134.1">C14</text>
<text x="96" y="136.4">0.1u</text>
<text x="96.1" y="134.1">C15</text>
<text x="117" y="135.4">R2</text>
<text x="117.1" y="137.7">36</text>
<text x="198.3" y="136.4">Y3</text>
<text x="208.5" y="136.4">Y4</text>
<text x="218.6" y="136.4">Y5</text>
<text x="228.8" y="136.4">Y6</text>
<text x="239" y="136.4">Y7</text>
<text x="249.1" y="136.4">Y8</text>
<text x="184.4" y="140.9">T4</text>
<text x="196.6" y="138.7">12MHz</text>
<text x="206.8" y="138.7">12MHz</text>
<text x="216.9" y="138.7">12MHz</text>
<text x="227.1" y="138.7">12MHz</text>
<text x="237.2" y="138.7">12MHz</text>
<text x="247.4" y="138.7">12MHz</text>
<text x="263.1" y="140.9">T5</text>
<text x="59.1" y="146.6">3.3K</text>
<text x="59.8" y="144.3">R5</text>
<text x="111.2" y="145.8">R3</text>
<text x="111.4" y="148.1">150</text>
<text x="129" y="145.7">R4</text>
<text x="129.2" y="148">150</text>
<text x="207.7" y="148.4">C16</text>
<text x="217.8" y="148.4">C17</text>
<text x="228" y="148.4">C18</text>
<text x="238.2" y="148.4">C19</text>
<text x="248.3" y="148.4">C20</text>
<text x="39" y="155.8">C21</text>
<text x="52.8" y="154.6">R6</text>
<text x="207.7" y="150.7">82p</text>
<text x="217.9" y="150.7">82p</text>
<text x="228" y="150.7">82p</text>
<text x="238.2" y="150.7">82p</text>
<text x="248.4" y="150.7">82p</text>
<text x="38.9" y="158.1">0.1u</text>
<text x="52.9" y="156.9">1.3K</text>
<text x="72.3" y="161.1">Q1</text>
<text x="72.8" y="163.4">2N3904</text>
<text x="83.2" y="174.9">C22</text>
<text x="83.3" y="177.2">0.1u</text>
<text x="52.8" y="181.2">R7</text>
<text x="52.8" y="183.6">1K</text>
<text x="71.8" y="181.4">R8</text>
<text x="71.9" y="183.7">68</text>
<text x="82" y="185.2">R9</text>
<text x="82" y="187.5">6</text>
</g>
</svg>
